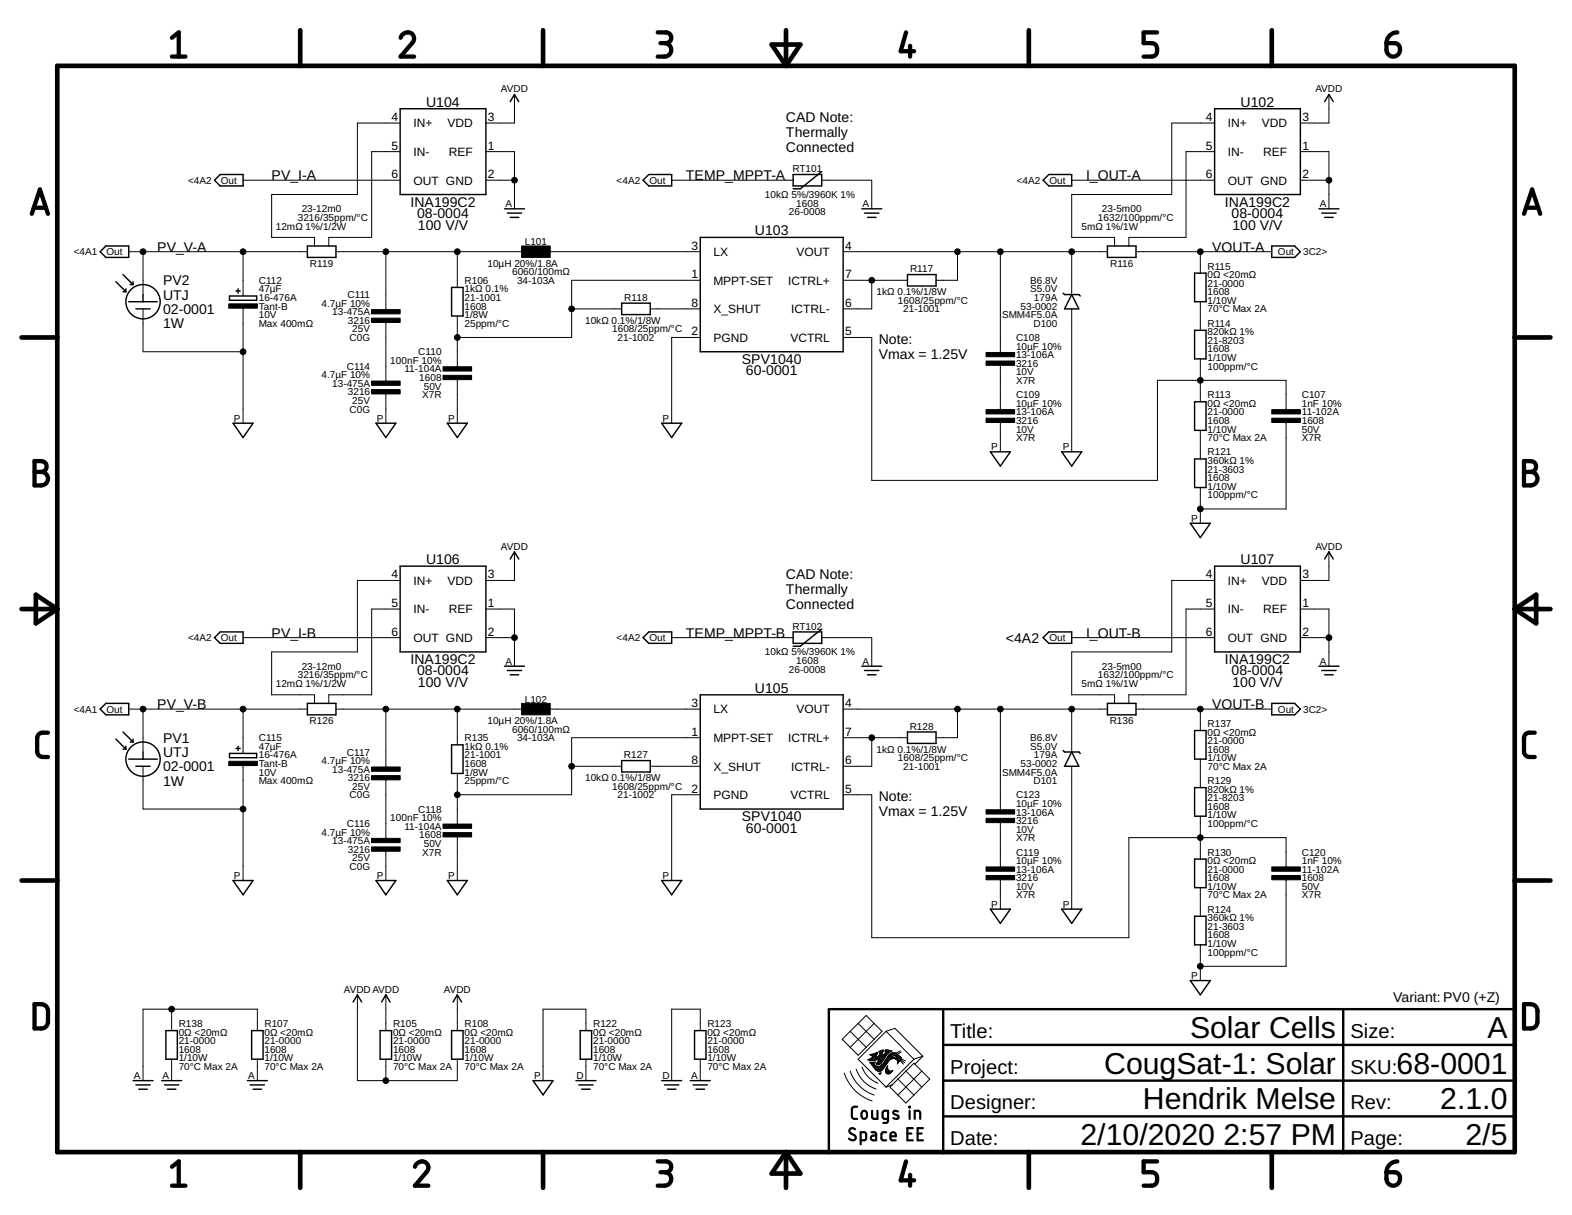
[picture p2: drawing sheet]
<svg xmlns="http://www.w3.org/2000/svg" width="279mm" height="216mm" viewBox="0 0 279 216" stroke-linecap="round" stroke-linejoin="round" font-family="sans-serif">
<g fill="none" stroke="#000" stroke-width=".83">
<path d="M10.2 11.7h259v193h-259zM53.4 5.4v6.3M96.5 5.4v6.3M137.2 7.9h5l-2.5 3.8zM139.7 5.4v6.3M182.9 5.4v6.3M226 5.4v6.3M3.8 60h6.4M269.2 60h6.4M3.8 108.2h6.4M6.4 105.7l3.8 2.5-3.8 2.6zM269.2 108.2h6.4"/>
<path d="M269.2 108.2l3.8-2.5v5.1zM3.8 156.5h6.4M269.2 156.5h6.4M53.4 204.7v6.4M96.5 204.7v6.4M139.7 204.7v6.4M139.7 204.7l2.5 3.8h-5zM182.9 204.7v6.4M226 204.7v6.4"/>
</g>
<g fill="none" stroke="#000" stroke-width=".76">
<path d="M30.6 6.7l1.2-.9v4.3M30.6 10.1h2.4M71.2 6.7a1.18 1.18 0 0 1 1.6-.9 1.18 1.18 0 0 1 .6 1.7l-2.2 2.6h2.4M116.9 5.8h1.4a.95 .95 0 0 1 1 .9 .95 .95 0 0 1-1 1h-.9M118.1 7.7a1.2 1.2 0 0 1 1.2 1.2 1.2 1.2 0 0 1-1.2 1.2h-1.2M161 5.8l-.9 3.3h2.4M161.8 8.1v2M205.7 5.8h-2.4v1.9h1.4a1.22 1.22 0 0 1 1 1.2 1.22 1.22 0 0 1-1 1.2h-1.4M246.4 7.7h1.5a1.2 1.2 0 0 1 .9 1.3 1.2 1.2 0 0 1-1.2 1 1.2 1.2 0 0 1-1.2-1.1zM248.3 5.8a1.92 1.92 0 0 0-1.9 1.9M5.7 38l1.4-4.3 1.4 4.3M6 36.9h2.2"/>
<path d="M270.9 38l1.4-4.3 1.4 4.3M271.2 36.9h2.2M6.1 81.9h1.2a.96 .96 0 0 1 1 1 .96 .96 0 0 1-1 1 1.2 1.2 0 0 1 1.2 1.2 1.2 1.2 0 0 1-1.2 1.2h-1.2zM6.1 83.9h1.2M270.9 81.9h1.2a.96 .96 0 0 1 .9 1 .96 .96 0 0 1-.9 1 1.2 1.2 0 0 1 1.2 1.2 1.2 1.2 0 0 1-1.2 1.2h-1.2zM270.9 83.9h1.2M8.5 130.2a1.65 1.65 0 0 0-1.6 .3l-.3 .6v2.4a1.01 1.01 0 0 0 1 1h.9M272.8 130.2a1.65 1.65 0 0 0-1.7 .3l-.2 .6v2.7l.2 .4a1.71 1.71 0 0 0 1.7 .3M6.1 178.4a2.43 2.43 0 0 1 2 .3l.3 .4 .1 .5v2.2l-.4 .7a2.35 2.35 0 0 1-2 .3zM270.9 178.4a2.43 2.43 0 0 1 1.9 .3l.3 .4 .2 .5-.1 2.2-.4 .7a2.35 2.35 0 0 1-1.9 .3zM30.6 207.3l1.2-.9v4.3M30.6 210.7h2.4"/>
<path d="M73.7 207.3a1.19 1.19 0 0 1 1.5-.9 1.19 1.19 0 0 1 .9 1.5l-2.4 2.8h2.4M116.9 206.4h1.4a.96 .96 0 0 1 1 .9 .96 .96 0 0 1-1 1h-.9M118.1 208.3a1.2 1.2 0 0 1 1.2 1.2 1.2 1.2 0 0 1-1.2 1.2h-1.2M161 206.4l-.9 3.3h2.4M161.8 208.8v1.9M205.7 206.4h-2.4v1.9h1.4a1.22 1.22 0 0 1 1 1.2 1.22 1.22 0 0 1-1 1.2h-1.4M246.4 208.3h1.5a1.2 1.2 0 0 1 .9 1.3 1.2 1.2 0 0 1-1.2 1.1 1.2 1.2 0 0 1-1.2-1.2zM248.3 206.4a1.95 1.95 0 0 0-1.9 1.9"/>
</g>
<path d="M167.6 179.3v25.4M238.7 179.3v25.4M269.2 179.3h-121.9v25.4M167.6 198.4h101.6M167.6 192h101.6M167.6 185.7h101.6" fill="none" stroke="#000" stroke-width=".42"/>
<g fill="none" stroke="#000" stroke-width=".18">
<path d="M91.4 16.8v5.1h-5M236.2 16.8v5.1h-5.1M43.2 32h27.9M71.1 21.9h-7.6v12.7h-15.2v7.6h7.6v1.5M71.1 26.9h-5v15.3h-7.7v1.5M86.4 26.9h5v10.2M86.4 32h5M119.4 32h21.6M146 32h8.9v5.1M190.5 32h25.4M215.9 21.9h-7.6v12.7h-17.8v7.6h7.6v1.5M215.9 26.9h-5.1v15.3h-10.2v1.5"/>
<path d="M231.1 26.9h5.1v10.2M231.1 32h5.1M22.9 44.7h31.7M25.4 44.7v7.6M25.4 54.9v7.6h17.8M43.2 44.7v7.8M43.2 54.8v20.4M59.7 44.7h33M68.6 44.7v10.3M68.6 57.3v10.4M81.3 44.7v6.4M81.3 56.2v9"/>
<path d="M97.8 44.7h26.7M101.6 54.9h8.9M115.6 54.9h8.9M124.5 49.8h-22.9v10.2h-20.3M124.5 60h-5.1v15.2M149.9 44.7h46.9M149.9 49.8h11.4M149.9 60h5v25.4h50.8v-17.8h22.9v5.2M154.9 49.8v5.1h-5M170.2 44.7v5.1h-3.8M177.8 44.7v17.9M190.5 44.7v7.6"/>
<path d="M190.5 54.9v25.4M201.9 44.7h24.1M213.3 44.7v3.8M213.3 53.6v5.1M68.6 70v5.2M81.3 67.5v7.7M177.8 64.9v7.9M177.8 75.1v5.2M213.3 63.8v7.6M213.3 76.5v5.1M228.6 75.1v15.3h-15.3M91.4 98.1v5h-5"/>
<path d="M213.3 86.6v6.4M236.2 98.1v5h-5.1M43.2 113.3h27.9M71.1 103.1h-7.6v12.7h-15.2v7.7h7.6v1.5M71.1 108.2h-5v15.3h-7.7v1.5M86.4 108.2h5v10.2M86.4 113.3h5M119.4 113.3h21.6M146 113.3h8.9v5.1M190.5 113.3h25.4M215.9 103.1h-7.6v12.7h-17.8v7.7h7.6v1.5M215.9 108.2h-5.1v15.3h-10.2v1.5"/>
<path d="M231.1 108.2h5.1v10.2M231.1 113.3h5.1M22.9 126h31.7M25.4 126v7.6M25.4 136.2v7.6h17.8M43.2 126v7.8M43.2 136v20.5M59.7 126h33M68.6 126v10.3M68.6 138.6v10.4M81.3 126v6.4M81.3 137.4v9"/>
<path d="M97.8 126h26.7M101.6 136.2h8.9M115.6 136.2h8.9M124.5 131.1h-22.9v10.1h-20.3M149.9 126h46.9M149.9 131.1h11.4M154.9 131.1v5.1h-5M170.2 126v5.1h-3.8M177.8 126v17.9M190.5 126v7.6M190.5 136.2v25.3M201.9 126h24.1"/>
<path d="M213.3 126v3.8M213.3 134.9v5.1M68.6 151.3v5.2M81.3 148.7v7.8M124.5 141.2h-5.1v15.3M149.9 141.2h5v25.4h45.7v-17.8h28v5.3M177.8 146.2v7.9M177.8 156.3v5.2M213.3 145v7.7M213.3 157.7v5.1M228.6 156.3v15.4h-15.3M30.5 179.3v3.8"/>
<path d="M63.5 176.8v15.2h17.8v-3.8M68.6 176.8v6.3M81.3 176.8v6.3M213.3 167.9v6.3M30.5 188.2v3.8M45.7 183.1v-3.8h-20.3v12.7M45.7 188.2v3.8M68.6 188.2v3.8M104.1 183.1v-3.8h-7.6v12.7M104.1 188.2v3.8M124.5 183.1v-3.8h-5.1v12.7M124.5 188.2v3.8"/>
<path d="M150.1 190.7a7.7 7.7 0 0 0 4.9 4.9M151.1 190.3a6.7 6.7 0 0 0 4.3 4.3M151.1 183.3l-1.4 1.4 2.8 2.8 2.9-2.8M151.1 183.3l2.8 2.8M152.2 190a5.6 5.6 0 0 0 3.5 3.5M152.5 181.9l1.4-1.5 2.9 2.9-1.4 1.4M152.5 181.9l-1.4 1.4M152.5 181.9l2.9 2.8M153.2 189.6a4.6 4.6 0 0 0 2.9 2.9M154.3 188.3h1.7M154.5 188.4h1M154.6 188.2h2.5"/>
<path d="M154.7 188.9h.7M154.7 187.5h1.1M154.8 189h.5M154.8 188h2.4M154.9 189.1h.4M154.9 187.6h.8M155 187.3h.9M155 188l-.8 .3 .8 .2 1.3-.3-.4 .7M155 189.2h.4M155 187.9h.7M155.1 189.4h.5M155.1 187.8l-.1 .2"/>
<path d="M155.1 187.7h.6M155.1 187.8h.6M155.2 189.5h.6M155.2 188.8h.3M155.2 189.6h2M155.3 189.7h1.8M155.4 181.9l-4.3 4.2M155.4 187.2h.6M155.4 188.9l.2-.2-1 .1a4 4 0 0 0 1.6 1.6l.4-.1M155.4 188.9l-.1 .1v.1M155.4 189.8h1.7M155.5 189.9h1.5"/>
<path d="M155.6 190.1h1.3M155.7 187.1h.3M155.7 187.9h1.6M155.7 190.2h1M155.7 187.6v.4M155.7 189h.8M155.8 189.1h.6M155.9 188.9h.7M155.9 190.3h.7M155.9 187h.1M156 187v.3l-.3 .3M156 187l-1.4 .4 .6 .3-.1 .1"/>
<path d="M156 188.8h.7M156 187.8h1.4M156 188.6h.8M156.1 188.5h.8M156.1 187.7h1.3M156.2 188.4h.8M156.2 187.6l-.5 .4M156.2 188.3h.9M156.2 187.6h.6M156.3 186.9h.7M156.3 190.8h.2M156.3 187.1h.5"/>
<path d="M156.3 187h.5M156.3 187.5h.5M156.4 187.3h.4M156.4 190.9h.1M156.4 189.5h.9M156.4 187.2h.4M156.4 186.8h.6M156.5 190.8l-.1 .1M156.6 190.6h.1M156.6 189.4h.8M156.6 190.6l-.4 .1 .2 .2M156.6 190.6l-.1 .2"/>
<path d="M156.7 189.2h.8M156.8 186.6h.2M156.8 187.2v.3M156.8 189.1h.7M156.9 187.6h.6M157 189h.6M157 186.9h-.2v.3M157 186.9v-.3l-.7 .2v.4l.1-.1-.2 .5M157 188.9h.7M157 187.5h.6M157.1 188.8h.7M157.2 187.3h.5"/>
<path d="M157.2 188.6h.7M157.3 187.2h.5M157.3 188.5h.7M157.3 186.8h1.1M157.3 186.6h.7M157.3 189.5l-.7 .8M157.4 188.4h.7M157.4 187.1h.5M157.4 190.4h1.1M157.4 190.3h.7M157.4 190.2v.3l.2 .3M157.4 190.2h.5"/>
<path d="M157.4 187h.7M157.4 190.5h1M157.4 190.1h.4M157.4 188.3h.8M157.5 190l-.1 .2M157.5 186.9h.8M157.5 183.3l4.9 4.9M157.5 183.3l-5 4.9 5 5M157.5 183.3l1.6-.6 4.9 5M157.5 189.9h.3M157.5 190.6h.8M157.5 188.2h1"/>
<path d="M157.5 189.8v.2M157.5 189.8h.3M157.6 189.7h.1M157.6 187.5l-1.1 1.5a.48 .48 0 0 1-.8 0l.2-.1M157.6 188h1.5M157.6 189.6l.2-.2v.7M157.6 189.6l-.1 .2M157.6 189.6h.1M157.6 190.8h.5M157.6 187.9h1.4M157.7 189.5h.1M157.7 188.9l-.4 .6"/>
<path d="M157.7 187.8h1M157.7 187.8a2.93 2.93 0 0 1-1.6 1.7h-.2l-.6-.4M157.8 187.2l-.2 .3M157.8 187.2l.7-.4-1.2-.2a.79 .79 0 0 1-.5 1v-.1M157.8 187.7h.4M157.8 190.1l.1 .1M157.9 190.2l.3 .2 .4-.1M157.9 187.6h.4M158 187.5h.6M158 187.5l-.3 .3M158.1 188.4l-.4 .5M158.1 187.3h1.4"/>
<path d="M158.2 190.8h-.6M158.3 187.2h1M158.5 190.4l-.3 .4M158.5 187.1h.6M158.6 190.3l.1-.1-.2 .2M158.6 190.3h.1M158.7 187.5h.9M159 187.6h.8M159.2 187.7h.7M159.2 188.2h.1M159.2 187.7l.2 .3M159.2 187.7l-.3-.2a.71 .71 0 0 0-.8 .3h.6l.6 .4-.6-.1-.6 .3"/>
<path d="M159.2 187.1h-.6l-.6 .4M159.2 187.1l.8 .7M159.3 187.8h.8M159.3 188.2l.2 .2M159.3 188.2h.1M159.3 188.3h.8M159.3 187.9h.9M159.4 188h.8M159.4 188v.2h-.1M159.4 188.2h.8M159.5 188.4h.5M159.5 188.4l.1 .5"/>
<path d="M159.5 188.5h.5M159.6 188.9l-.1 .2M159.6 188.6h.2M159.6 188.9h.1M159.6 191.7l2.8 2.9M159.6 188.8h.1M159.9 188.6l-.3 .3M160 188.5l.6 .6M160 188.5l-.1 .1M160 186.7l-.8 .5M160 187.8l.2 .1M160.1 188.3l.7 .5"/>
<path d="M160.2 188.2l.7 .3M160.2 186.9l-.7 .5M160.2 187.9l-.2 .6M161 190.3l1.4-1.4 2.8 2.8-1.4 1.5M161 190.3l-2.8 2.9 2.8 2.8 1.4-1.4M161 190.3l2.8 2.9M162.4 188.2l-4.9 5 1-.4M163.8 193.2l-1.4 1.4M163.8 190.3l-4.2 4.3M164 187.7l-1.6 .5M164 187.7l-1.4 1.4"/>
</g>
<g fill="none" stroke="#000" stroke-width=".38">
<path d="M152.4 196.7h-.5a.47 .47 0 0 0-.5 .4l.1 1.5 .2 .2h.7M153.2 197.5l.5-.1a.81 .81 0 0 1 0 1.4h-.3l-.2-.3-.1-.6zM155 197.4v1.2l.4 .2h.6v-1.4M157.8 198.8h-.7l-.2-.2v-.9l.2-.3h.7v1.8l-.2 .3h-.6M159.6 197.5a.54 .54 0 0 0-.9 .1l.1 .3 .9 .4v.4a.75 .75 0 0 1-.9 0M161.6 196.7h.1v.1h-.1zM161.7 197.4v1.4M162.6 198.8v-1.4l.8 .1 .2 1.3M152 200.7a.54 .54 0 0 0-.8-.1 .54 .54 0 0 0 0 .8l.7 .3a.49 .49 0 0 1 .1 .7 .49 .49 0 0 1-.6 .2l-.5-.3M153 202.6h.7l.2-.2v-1l-.2-.2h-.7v2.1M154.9 201.2h.6l.2 .2v1.2h-.5a.42 .42 0 0 1-.4-.4 .42 .42 0 0 1 .4-.4h.5M157.5 201.2h-.6l-.2 .3 .1 1 .7 .1"/>
<path d="M158.3 201.9h.9a.5 .5 0 0 0-.3-.7 .5 .5 0 0 0-.6 .5l.1 .8 .8 .1M161.3 201.4h.7M162.2 200.5h-.9v2.1h.9M163.1 201.4h.7M164 200.5h-.9v2.1h.9"/>
</g>
<g fill="none" stroke="#000" stroke-width=".25">
<path d="M71.1 19.3h15.3v15.3h-15.3zM90.7 18.1l.7-1.3 .8 1.3M215.9 19.3h15.2v15.3h-15.2zM235.4 18.1l.8-1.3 .8 1.3M38.1 32l1-1h4.1v2h-4.1zM89.7 37.1h3.5M90.2 37.9h2.5M90.7 38.6h1.5M115.3 31h4.1v2h-4.1l-1-1zM141 31h5v2h-5zM146 30.5l-3.8 3h-1.2M153.2 37.1h3.5"/>
<path d="M153.7 37.9h2.5M154.2 38.6h1.5M186.4 31h4.1v2h-4.1l-1-1zM234.4 37.1h3.6M234.9 37.9h2.6M235.4 38.6h1.6M18.8 43.7h4.1v2h-4.1l-1-1zM20.6 50.1l1.8 1.7M21.9 48.8l1.7 1.8M21.9 51.8h.5M22.4 51.3v.5M22.9 53.6h5.1"/>
<path d="M23.1 50.6h.5M23.6 50.1v.5M24.2 54.9h2.5M25.4 52.3v1.3M40.8 52.6h4.8v.8h-4.8zM41.9 51.7h.8M42.3 51.3v.8M54.6 43.7h5.1v2h-5.1zM80.3 51.1h2v5.1h-2zM110.5 53.9h5.1v2h-5.1zM124.5 42.2h25.4v20.3h-25.4zM161.3 48.8h5.1v2h-5.1z"/>
<path d="M189 52.1l.2 .2h2.5l.3 .3M190.5 52.3l1.2 2.6h-2.5zM196.8 43.7h5.1v2h-5.1zM212.3 48.5h2.1v5.1h-2.1zM212.3 58.7h2.1v5.1h-2.1zM226 43.7h4.1l1 1-1 1h-4.1zM41.4 75.2h3.6l-1.8 2.5zM66.8 75.2h3.6l-1.8 2.5zM79.5 75.2h3.6l-1.8 2.5zM117.6 75.2h3.6l-1.8 2.5zM212.3 71.4h2.1v5.1h-2.1zM90.7 99.3l.7-1.2 .8 1.2"/>
<path d="M176 80.3h3.6l-1.8 2.5zM188.7 80.3h3.6l-1.8 2.5zM211.6 93h3.5l-1.8 2.5zM212.3 81.6h2.1v5h-2.1zM235.4 99.3l.8-1.2 .8 1.2M38.1 113.3l1-1h4.1v2h-4.1zM71.1 100.6h15.3v15.2h-15.3zM89.7 118.4h3.5M90.2 119.1h2.5M90.7 119.9h1.5M115.3 112.3h4.1v2h-4.1l-1-1zM141 112.3h5v2h-5z"/>
<path d="M146 111.8l-3.8 3h-1.2M153.2 118.4h3.5M153.7 119.1h2.5M154.2 119.9h1.5M186.4 112.3h4.1v2h-4.1l-1-1zM215.9 100.6h15.2v15.2h-15.2zM234.4 118.4h3.6M234.9 119.1h2.6M235.4 119.9h1.6M18.8 125h4.1v2h-4.1l-1-1zM20.6 131.3l1.8 1.8M21.9 130.1l1.7 1.7"/>
<path d="M21.9 133.1h.5M22.4 132.6v.5M22.9 134.9h5.1M23.1 131.8h.5M23.6 131.3v.5M24.2 136.2h2.5M25.4 133.6v1.3M40.8 133.9h4.8v.7h-4.8zM41.9 133h.8M42.3 132.6v.8M54.6 125h5.1v2h-5.1zM80.3 132.4h2v5h-2z"/>
<path d="M110.5 135.1h5.1v2.1h-5.1zM124.5 123.5h25.4v20.3h-25.4zM161.3 130.1h5.1v2h-5.1zM189 133.4l.2 .2h2.5l.3 .3M190.5 133.6l1.2 2.6h-2.5zM196.8 125h5.1v2h-5.1zM212.3 129.8h2.1v5.1h-2.1zM212.3 140h2.1v5h-2.1zM226 125h4.1l1 1-1 1h-4.1zM41.4 156.5h3.6l-1.8 2.5zM66.8 156.5h3.6l-1.8 2.5zM79.5 156.5h3.6l-1.8 2.5z"/>
<path d="M117.6 156.5h3.6l-1.8 2.5zM212.3 152.7h2.1v5h-2.1zM62.8 178.1l.7-1.3 .8 1.3M67.8 178.1l.8-1.3 .7 1.3M80.5 178.1l.8-1.3 .7 1.3M176 161.5h3.6l-1.8 2.6zM188.7 161.5h3.6l-1.8 2.6zM211.6 174.2h3.5l-1.8 2.6zM212.3 162.8h2.1v5.1h-2.1zM23.6 192h3.6M24.2 192.8h2.5M24.7 193.5h1.5"/>
<path d="M28.7 192h3.6M29.2 192.8h2.6M29.5 183.1h2v5.1h-2zM29.7 193.5h1.6M44 192h3.5M44.5 192.8h2.5M44.7 183.1h2.1v5.1h-2.1zM45 193.5h1.5M67.6 183.1h2v5.1h-2zM80.3 183.1h2v5.1h-2zM94.7 192h3.6l-1.8 2.6zM102.4 192h3.5"/>
<path d="M102.9 192.8h2.5M103.1 183.1h2.1v5.1h-2.1zM103.4 193.5h1.5M117.6 192h3.6M118.1 192.8h2.5M118.6 193.5h1.5M122.7 192h3.5M123.2 192.8h2.5M123.4 183.1h2.1v5.1h-2.1zM123.7 193.5h1.5"/>
<circle cx="25.4" cy="53.6" r="3"/>
<circle cx="25.4" cy="134.9" r="3"/>
</g>
<g fill="#000" stroke="#000" stroke-width=".18">
<path d="M40.7 54h5v.8h-5zM66 55h5.1v.8h-5.1zM66 56.5h5.1v.8h-5.1zM92.7 43.7h5.1v2h-5.1zM66 67.7h5.1v.8h-5.1zM66 69.2h5.1v.8h-5.1zM78.7 65.2h5.1v.7h-5.1zM78.7 66.7h5.1v.8h-5.1zM175.3 62.6h5v.8h-5zM175.3 64.2h5v.7h-5zM175.3 72.8h5v.8h-5zM175.3 74.3h5v.8h-5z"/>
<path d="M226 72.8h5.1v.8h-5.1zM226 74.3h5.1v.8h-5.1zM40.7 135.3h5v.7h-5zM66 136.3h5.1v.8h-5.1zM66 137.8h5.1v.8h-5.1zM92.7 125h5.1v2h-5.1zM66 149h5.1v.7h-5.1zM66 150.5h5.1v.8h-5.1zM78.7 146.4h5.1v.8h-5.1zM78.7 148h5.1v.7h-5.1zM175.3 143.9h5v.8h-5zM175.3 145.4h5v.8h-5z"/>
<path d="M175.3 154.1h5v.7h-5zM175.3 155.6h5v.7h-5zM226 154.1h5.1v.7h-5.1zM226 155.6h5.1v.7h-5.1z"/>
</g>
<g fill="#000" stroke="#000" stroke-width=".18">
<circle cx="91.4" cy="32" r=".51"/>
<circle cx="236.2" cy="32" r=".51"/>
<circle cx="25.4" cy="44.7" r=".51"/>
<circle cx="43.2" cy="44.7" r=".51"/>
<circle cx="68.6" cy="44.7" r=".51"/>
<circle cx="81.3" cy="60" r=".51"/>
<circle cx="81.3" cy="44.7" r=".51"/>
<circle cx="101.6" cy="54.9" r=".51"/>
<circle cx="154.9" cy="49.8" r=".51"/>
<circle cx="170.2" cy="44.7" r=".51"/>
<circle cx="177.8" cy="44.7" r=".51"/>
<circle cx="190.5" cy="44.7" r=".51"/>
<circle cx="213.3" cy="44.7" r=".51"/>
<circle cx="43.2" cy="62.5" r=".51"/>
<circle cx="213.3" cy="67.6" r=".51"/>
<circle cx="213.3" cy="90.4" r=".51"/>
<circle cx="91.4" cy="113.3" r=".51"/>
<circle cx="236.2" cy="113.3" r=".51"/>
<circle cx="25.4" cy="126" r=".51"/>
<circle cx="43.2" cy="126" r=".51"/>
<circle cx="68.6" cy="126" r=".51"/>
<circle cx="81.3" cy="126" r=".51"/>
<circle cx="101.6" cy="136.2" r=".51"/>
<circle cx="154.9" cy="131.1" r=".51"/>
<circle cx="170.2" cy="126" r=".51"/>
<circle cx="177.8" cy="126" r=".51"/>
<circle cx="190.5" cy="126" r=".51"/>
<circle cx="213.3" cy="126" r=".51"/>
<circle cx="43.2" cy="143.8" r=".51"/>
<circle cx="81.3" cy="141.2" r=".51"/>
<circle cx="213.3" cy="148.8" r=".51"/>
<circle cx="30.5" cy="179.3" r=".51"/>
<circle cx="213.3" cy="171.7" r=".51"/>
<circle cx="68.6" cy="192" r=".51"/>
</g>
<g font-size="5.4">
<text x="211.5" y="184.4">Solar Cells</text>
<text x="264.4" y="184.4">A</text>
<text x="196.3" y="190.8">CougSat-1: Solar</text>
<text x="248.2" y="190.8">68-0001</text>
<text x="203.1" y="197.1">Hendrik Melse</text>
<text x="256" y="197.1">2.1.0</text>
<text x="192" y="203.5">2/10/2020</text>
<text x="217.4" y="203.5">2:57 PM</text>
<text x="260.5" y="203.5">2/5</text>
</g>
<g font-size="3.6">
<text x="168.9" y="184.4">Title:</text>
<text x="240" y="184.4">Size:</text>
<text x="168.9" y="190.8">Project:</text>
<text x="240" y="190.8">SKU:</text>
<text x="168.9" y="197.1">Designer:</text>
<text x="240" y="197.1">Rev:</text>
<text x="168.9" y="203.5">Date:</text>
<text x="240" y="203.5">Page:</text>
</g>
<g font-size="2.5">
<text x="75.7" y="19">U104</text>
<text x="139.7" y="21.6">CAD Note:</text>
<text x="220.5" y="19">U102</text>
<text x="139.7" y="24.3">Thermally</text>
<text x="139.7" y="27">Connected</text>
<text x="48.3" y="32">PV_I-A</text>
<text x="121.9" y="32">TEMP_MPPT-A</text>
<text x="193" y="32">I_OUT-A</text>
<text x="73" y="36.7">INA199C2</text>
<text x="74.1" y="38.8">08-0004</text>
<text x="74.3" y="40.8">100 V/V</text>
<text x="134.2" y="41.8">U103</text>
<text x="217.7" y="36.7">INA199C2</text>
<text x="218.9" y="38.8">08-0004</text>
<text x="219" y="40.8">100 V/V</text>
<text x="28" y="44.7">PV_V-A</text>
<text x="215.5" y="44.7">VOUT-A</text>
<text x="29" y="53.2">UTJ</text>
<text x="29" y="50.7">PV2</text>
<text x="29" y="55.8">02-0001</text>
<text x="29" y="58.3">1W</text>
<text x="131.9" y="64.7">SPV1040</text>
<text x="156.2" y="61.1">Note:</text>
<text x="156.2" y="63.8">Vmax = 1.25V</text>
<text x="132.6" y="66.7">60-0001</text>
<text x="75.7" y="100.2">U106</text>
<text x="220.5" y="100.2">U107</text>
<text x="139.7" y="102.9">CAD Note:</text>
<text x="139.7" y="105.6">Thermally</text>
<text x="48.3" y="113.3">PV_I-B</text>
<text x="121.9" y="113.3">TEMP_MPPT-B</text>
<text x="139.7" y="108.2">Connected</text>
<text x="193" y="113.3">I_OUT-B</text>
<text x="73" y="118">INA199C2</text>
<text x="178.8" y="114.2">&lt;4A2</text>
<text x="217.7" y="118">INA199C2</text>
<text x="28" y="126">PV_V-B</text>
<text x="74.1" y="120">08-0004</text>
<text x="74.3" y="122.1">100 V/V</text>
<text x="134.2" y="123.1">U105</text>
<text x="215.5" y="126">VOUT-B</text>
<text x="218.9" y="120">08-0004</text>
<text x="219" y="122.1">100 V/V</text>
<text x="29" y="132">PV1</text>
<text x="29" y="137">02-0001</text>
<text x="29" y="134.5">UTJ</text>
<text x="29" y="139.6">1W</text>
<text x="156.2" y="142.4">Note:</text>
<text x="131.9" y="145.9">SPV1040</text>
<text x="132.6" y="148">60-0001</text>
<text x="156.2" y="145">Vmax = 1.25V</text>
<text x="247.6" y="178.1">Variant: PV0 (+Z)</text>
</g>
<g font-size="2.1">
<text x="69.6" y="21.5">4</text>
<text x="73.5" y="22.6">IN+</text>
<text x="79.5" y="22.6">VDD</text>
<text x="86.7" y="21.5">3</text>
<text x="214.3" y="21.5">4</text>
<text x="218.2" y="22.6">IN+</text>
<text x="224.3" y="22.6">VDD</text>
<text x="231.5" y="21.5">3</text>
<text x="69.6" y="26.6">5</text>
<text x="73.5" y="27.7">IN-</text>
<text x="79.8" y="27.7">REF</text>
<text x="86.7" y="26.6">1</text>
<text x="214.3" y="26.6">5</text>
<text x="218.2" y="27.7">IN-</text>
<text x="224.5" y="27.7">REF</text>
<text x="231.5" y="26.6">1</text>
<text x="69.6" y="31.7">6</text>
<text x="73.5" y="32.8">OUT GND</text>
<text x="86.7" y="31.7">2</text>
<text x="214.3" y="31.7">6</text>
<text x="218.2" y="32.8">OUT GND</text>
<text x="231.5" y="31.7">2</text>
<text x="122.9" y="44.4">3</text>
<text x="126.8" y="45.5">LX</text>
<text x="141.6" y="45.5">VOUT</text>
<text x="150.2" y="44.4">4</text>
<text x="122.9" y="49.5">1</text>
<text x="126.8" y="50.6">MPPT-SET</text>
<text x="140.1" y="50.6">ICTRL+</text>
<text x="150.2" y="49.5">7</text>
<text x="122.9" y="54.5">8</text>
<text x="122.9" y="59.6">2</text>
<text x="126.8" y="55.7">X_SHUT</text>
<text x="140.6" y="55.7">ICTRL-</text>
<text x="150.2" y="54.5">6</text>
<text x="150.2" y="59.6">5</text>
<text x="126.8" y="60.7">PGND</text>
<text x="140.5" y="60.7">VCTRL</text>
<text x="69.6" y="102.8">4</text>
<text x="69.6" y="107.9">5</text>
<text x="73.5" y="103.9">IN+</text>
<text x="79.5" y="103.9">VDD</text>
<text x="86.7" y="107.9">1</text>
<text x="86.7" y="102.8">3</text>
<text x="214.3" y="102.8">4</text>
<text x="214.3" y="107.9">5</text>
<text x="218.2" y="103.9">IN+</text>
<text x="224.3" y="103.9">VDD</text>
<text x="231.5" y="107.9">1</text>
<text x="231.5" y="102.8">3</text>
<text x="69.6" y="112.9">6</text>
<text x="73.5" y="109">IN-</text>
<text x="79.8" y="109">REF</text>
<text x="86.7" y="112.9">2</text>
<text x="214.3" y="112.9">6</text>
<text x="218.2" y="109">IN-</text>
<text x="224.5" y="109">REF</text>
<text x="231.5" y="112.9">2</text>
<text x="73.5" y="114.1">OUT GND</text>
<text x="218.2" y="114.1">OUT GND</text>
<text x="122.9" y="125.6">3</text>
<text x="150.2" y="125.6">4</text>
<text x="122.9" y="130.7">1</text>
<text x="126.8" y="126.8">LX</text>
<text x="126.8" y="131.8">MPPT-SET</text>
<text x="140.1" y="131.8">ICTRL+</text>
<text x="141.6" y="126.8">VOUT</text>
<text x="150.2" y="130.7">7</text>
<text x="122.9" y="135.8">8</text>
<text x="126.8" y="136.9">X_SHUT</text>
<text x="140.6" y="136.9">ICTRL-</text>
<text x="150.2" y="135.8">6</text>
<text x="122.9" y="140.9">2</text>
<text x="126.8" y="142">PGND</text>
<text x="140.5" y="142">VCTRL</text>
<text x="150.2" y="140.9">5</text>
</g>
<g font-size="1.8">
<text x="89" y="16.4">AVDD</text>
<text x="233.8" y="16.4">AVDD</text>
<text x="33.4" y="32.7">&lt;4A2</text>
<text x="39.2" y="32.7">Out</text>
<text x="109.6" y="32.7">&lt;4A2</text>
<text x="115.4" y="32.7">Out</text>
<text x="135.9" y="35.2">10kΩ 5%/3960K 1%</text>
<text x="140.8" y="30.6">RT101</text>
<text x="180.7" y="32.7">&lt;4A2</text>
<text x="186.5" y="32.7">Out</text>
<text x="49" y="40.8">12mΩ 1%/1/2W</text>
<text x="52.9" y="39.3">3216/35ppm/°C</text>
<text x="53.6" y="37.7">23-12m0</text>
<text x="89.8" y="36.9">A</text>
<text x="140.2" y="38.3">26-0008</text>
<text x="141.5" y="36.7">1608</text>
<text x="153.3" y="36.9">A</text>
<text x="192.2" y="40.8">5mΩ 1%/1W</text>
<text x="195.1" y="39.3">1632/100ppm/°C</text>
<text x="195.8" y="37.7">23-5m00</text>
<text x="234.6" y="36.9">A</text>
<text x="13.1" y="45.4">&lt;4A1</text>
<text x="18.9" y="45.4">Out</text>
<text x="55.1" y="47.4">R119</text>
<text x="86.6" y="47.4">10µH 20%/1.8A</text>
<text x="93.3" y="43.6">L101</text>
<text x="197.3" y="47.4">R116</text>
<text x="214.6" y="47.9">R115</text>
<text x="227.1" y="45.4">Out</text>
<text x="231.6" y="45.4">3C2&gt;</text>
<text x="46" y="53.5">16-476A</text>
<text x="46" y="52">47µF</text>
<text x="46" y="50.4">C112</text>
<text x="61.8" y="53">C111</text>
<text x="82.6" y="53.5">21-1001</text>
<text x="82.6" y="52">1kΩ 0.1%</text>
<text x="82.6" y="50.4">R106</text>
<text x="91" y="48.9">6060/100mΩ</text>
<text x="91.9" y="50.4">34-103A</text>
<text x="111" y="53.5">R118</text>
<text x="155.8" y="52.5">1kΩ 0.1%/1/8W</text>
<text x="159.6" y="54">1608/25ppm/°C</text>
<text x="161.7" y="48.4">R117</text>
<text x="183.1" y="52">S5.0V</text>
<text x="183.1" y="50.4">B6.8V</text>
<text x="183.8" y="53.5">179A</text>
<text x="214.6" y="52.5">1608</text>
<text x="214.6" y="54">1/10W</text>
<text x="214.6" y="51">21-0000</text>
<text x="214.6" y="49.4">0Ω &lt;20mΩ</text>
<text x="46" y="55">Tant-B</text>
<text x="46" y="56.5">10V</text>
<text x="46" y="58.1">Max 400mΩ</text>
<text x="57.2" y="54.5">4.7µF 10%</text>
<text x="59" y="56">13-475A</text>
<text x="61.8" y="57.6">3216</text>
<text x="62.6" y="59.1">25V</text>
<text x="82.6" y="55">1608</text>
<text x="82.6" y="56.5">1/8W</text>
<text x="82.6" y="58.1">25ppm/°C</text>
<text x="104" y="57.6">10kΩ 0.1%/1/8W</text>
<text x="108.8" y="59.1">1608/25ppm/°C</text>
<text x="160.5" y="55.5">21-1001</text>
<text x="178.1" y="56.5">SMM4F5.0A</text>
<text x="181.4" y="55">53-0002</text>
<text x="183.7" y="58.1">D100</text>
<text x="214.6" y="55.5">70°C Max 2A</text>
<text x="214.6" y="59.6">820kΩ 1%</text>
<text x="214.6" y="58.1">R114</text>
<text x="61.6" y="65.7">C114</text>
<text x="62.1" y="60.6">C0G</text>
<text x="69.4" y="64.7">100nF 10%</text>
<text x="74.3" y="63.1">C110</text>
<text x="109.8" y="60.6">21-1002</text>
<text x="180.6" y="63.6">13-106A</text>
<text x="180.6" y="65.2">3216</text>
<text x="180.6" y="62.1">10µF 10%</text>
<text x="180.6" y="60.6">C108</text>
<text x="214.6" y="62.6">1608</text>
<text x="214.6" y="64.2">1/10W</text>
<text x="214.6" y="65.7">100ppm/°C</text>
<text x="214.6" y="61.1">21-8203</text>
<text x="57.2" y="67.2">4.7µF 10%</text>
<text x="59" y="68.7">13-475A</text>
<text x="61.8" y="70.3">3216</text>
<text x="62.6" y="71.8">25V</text>
<text x="71.9" y="66.2">11-104A</text>
<text x="74.5" y="67.7">1608</text>
<text x="75" y="70.8">X7R</text>
<text x="75.3" y="69.2">50V</text>
<text x="180.6" y="66.7">10V</text>
<text x="180.6" y="68.2">X7R</text>
<text x="180.6" y="70.8">C109</text>
<text x="214.6" y="70.8">R113</text>
<text x="231.4" y="70.8">C107</text>
<text x="41.6" y="75">P</text>
<text x="62.1" y="73.3">C0G</text>
<text x="67" y="75">P</text>
<text x="79.7" y="75">P</text>
<text x="117.8" y="75">P</text>
<text x="180.6" y="73.8">13-106A</text>
<text x="180.6" y="75.3">3216</text>
<text x="180.6" y="76.9">10V</text>
<text x="180.6" y="72.3">10µF 10%</text>
<text x="214.6" y="75.3">1608</text>
<text x="214.6" y="76.9">1/10W</text>
<text x="214.6" y="73.8">21-0000</text>
<text x="214.6" y="72.3">0Ω &lt;20mΩ</text>
<text x="231.4" y="73.8">11-102A</text>
<text x="231.4" y="75.3">1608</text>
<text x="231.4" y="76.9">50V</text>
<text x="231.4" y="72.3">1nF 10%</text>
<text x="176.2" y="80">P</text>
<text x="180.6" y="78.4">X7R</text>
<text x="188.9" y="80">P</text>
<text x="214.6" y="84">21-3603</text>
<text x="214.6" y="78.4">70°C Max 2A</text>
<text x="214.6" y="82.4">360kΩ 1%</text>
<text x="214.6" y="80.9">R121</text>
<text x="231.4" y="78.4">X7R</text>
<text x="214.6" y="85.5">1608</text>
<text x="214.6" y="87">1/10W</text>
<text x="214.6" y="88.5">100ppm/°C</text>
<text x="211.7" y="92.7">P</text>
<text x="89" y="97.7">AVDD</text>
<text x="233.8" y="97.7">AVDD</text>
<text x="33.4" y="113.9">&lt;4A2</text>
<text x="39.2" y="113.9">Out</text>
<text x="109.6" y="113.9">&lt;4A2</text>
<text x="115.4" y="113.9">Out</text>
<text x="140.8" y="111.9">RT102</text>
<text x="186.5" y="113.9">Out</text>
<text x="53.6" y="119">23-12m0</text>
<text x="89.8" y="118.1">A</text>
<text x="135.9" y="116.5">10kΩ 5%/3960K 1%</text>
<text x="140.2" y="119.5">26-0008</text>
<text x="141.5" y="118">1608</text>
<text x="153.3" y="118.1">A</text>
<text x="195.8" y="119">23-5m00</text>
<text x="234.6" y="118.1">A</text>
<text x="49" y="122.1">12mΩ 1%/1/2W</text>
<text x="52.9" y="120.5">3216/35ppm/°C</text>
<text x="93.3" y="124.9">L102</text>
<text x="192.2" y="122.1">5mΩ 1%/1W</text>
<text x="195.1" y="120.5">1632/100ppm/°C</text>
<text x="13.1" y="126.6">&lt;4A1</text>
<text x="18.9" y="126.6">Out</text>
<text x="46" y="131.7">C115</text>
<text x="55" y="128.7">R126</text>
<text x="82.6" y="131.7">R135</text>
<text x="86.6" y="128.7">10µH 20%/1.8A</text>
<text x="91" y="130.2">6060/100mΩ</text>
<text x="91.9" y="131.7">34-103A</text>
<text x="161.7" y="129.7">R128</text>
<text x="183.1" y="131.7">B6.8V</text>
<text x="197.2" y="128.7">R136</text>
<text x="214.6" y="130.7">0Ω &lt;20mΩ</text>
<text x="214.6" y="129.2">R137</text>
<text x="227.1" y="126.6">Out</text>
<text x="231.6" y="126.6">3C2&gt;</text>
<text x="46" y="134.8">16-476A</text>
<text x="46" y="136.3">Tant-B</text>
<text x="46" y="137.8">10V</text>
<text x="46" y="133.2">47µF</text>
<text x="57.2" y="135.8">4.7µF 10%</text>
<text x="59" y="137.3">13-475A</text>
<text x="61.6" y="134.3">C117</text>
<text x="82.6" y="136.3">1608</text>
<text x="82.6" y="137.8">1/8W</text>
<text x="82.6" y="134.8">21-1001</text>
<text x="82.6" y="133.2">1kΩ 0.1%</text>
<text x="110.9" y="134.8">R127</text>
<text x="155.8" y="133.7">1kΩ 0.1%/1/8W</text>
<text x="159.6" y="135.3">1608/25ppm/°C</text>
<text x="160.5" y="136.8">21-1001</text>
<text x="178.1" y="137.8">SMM4F5.0A</text>
<text x="181.4" y="136.3">53-0002</text>
<text x="183.1" y="133.2">S5.0V</text>
<text x="183.8" y="134.8">179A</text>
<text x="214.6" y="133.7">1608</text>
<text x="214.6" y="135.3">1/10W</text>
<text x="214.6" y="136.8">70°C Max 2A</text>
<text x="214.6" y="132.2">21-0000</text>
<text x="46" y="139.3">Max 400mΩ</text>
<text x="61.8" y="138.8">3216</text>
<text x="62.1" y="141.9">C0G</text>
<text x="62.6" y="140.3">25V</text>
<text x="82.6" y="139.3">25ppm/°C</text>
<text x="104" y="138.8">10kΩ 0.1%/1/8W</text>
<text x="108.8" y="140.3">1608/25ppm/°C</text>
<text x="109.8" y="141.9">21-1002</text>
<text x="180.6" y="143.4">10µF 10%</text>
<text x="180.6" y="141.9">C123</text>
<text x="183.7" y="139.3">D101</text>
<text x="214.6" y="143.9">1608</text>
<text x="214.6" y="142.4">21-8203</text>
<text x="214.6" y="140.9">820kΩ 1%</text>
<text x="214.6" y="139.3">R129</text>
<text x="57.2" y="148.5">4.7µF 10%</text>
<text x="59" y="150">13-475A</text>
<text x="61.6" y="146.9">C116</text>
<text x="69.4" y="145.9">100nF 10%</text>
<text x="71.9" y="147.5">11-104A</text>
<text x="74.3" y="144.4">C118</text>
<text x="74.5" y="149">1608</text>
<text x="180.6" y="144.9">13-106A</text>
<text x="180.6" y="146.4">3216</text>
<text x="180.6" y="148">10V</text>
<text x="180.6" y="149.5">X7R</text>
<text x="214.6" y="145.4">1/10W</text>
<text x="214.6" y="146.9">100ppm/°C</text>
<text x="61.8" y="151.5">3216</text>
<text x="62.1" y="154.6">C0G</text>
<text x="62.6" y="153">25V</text>
<text x="75" y="152">X7R</text>
<text x="75.3" y="150.5">50V</text>
<text x="180.6" y="155.1">13-106A</text>
<text x="180.6" y="153.6">10µF 10%</text>
<text x="180.6" y="152">C119</text>
<text x="214.6" y="155.1">21-0000</text>
<text x="214.6" y="153.6">0Ω &lt;20mΩ</text>
<text x="214.6" y="152">R130</text>
<text x="231.4" y="155.1">11-102A</text>
<text x="231.4" y="153.6">1nF 10%</text>
<text x="231.4" y="152">C120</text>
<text x="41.6" y="156.2">P</text>
<text x="67" y="156.2">P</text>
<text x="79.7" y="156.2">P</text>
<text x="117.8" y="156.2">P</text>
<text x="176.2" y="161.3">P</text>
<text x="180.6" y="156.6">3216</text>
<text x="180.6" y="158.1">10V</text>
<text x="180.6" y="159.6">X7R</text>
<text x="188.9" y="161.3">P</text>
<text x="214.6" y="156.6">1608</text>
<text x="214.6" y="158.1">1/10W</text>
<text x="214.6" y="159.6">70°C Max 2A</text>
<text x="231.4" y="156.6">1608</text>
<text x="231.4" y="158.1">50V</text>
<text x="231.4" y="159.6">X7R</text>
<text x="214.6" y="166.8">1608</text>
<text x="214.6" y="165.2">21-3603</text>
<text x="214.6" y="163.7">360kΩ 1%</text>
<text x="214.6" y="162.2">R124</text>
<text x="211.7" y="174">P</text>
<text x="214.6" y="168.3">1/10W</text>
<text x="214.6" y="169.8">100ppm/°C</text>
<text x="61.1" y="176.4">AVDDAVDD</text>
<text x="78.9" y="176.4">AVDD</text>
<text x="31.8" y="185.6">21-0000</text>
<text x="31.8" y="184">0Ω &lt;20mΩ</text>
<text x="31.8" y="182.5">R138</text>
<text x="47" y="185.6">21-0000</text>
<text x="47" y="184">0Ω &lt;20mΩ</text>
<text x="47" y="182.5">R107</text>
<text x="69.9" y="185.6">21-0000</text>
<text x="69.9" y="184">0Ω &lt;20mΩ</text>
<text x="69.9" y="182.5">R105</text>
<text x="82.6" y="185.6">21-0000</text>
<text x="82.6" y="184">0Ω &lt;20mΩ</text>
<text x="82.6" y="182.5">R108</text>
<text x="105.4" y="185.6">21-0000</text>
<text x="105.4" y="184">0Ω &lt;20mΩ</text>
<text x="105.4" y="182.5">R122</text>
<text x="125.7" y="185.6">21-0000</text>
<text x="125.7" y="184">0Ω &lt;20mΩ</text>
<text x="125.7" y="182.5">R123</text>
<text x="23.8" y="191.8">A</text>
<text x="28.9" y="191.8">A</text>
<text x="31.8" y="187.1">1608</text>
<text x="31.8" y="188.6">1/10W</text>
<text x="31.8" y="190.1">70°C Max 2A</text>
<text x="44.1" y="191.8">A</text>
<text x="47" y="187.1">1608</text>
<text x="47" y="188.6">1/10W</text>
<text x="47" y="190.1">70°C Max 2A</text>
<text x="69.9" y="187.1">1608</text>
<text x="69.9" y="188.6">1/10W</text>
<text x="69.9" y="190.1">70°C Max 2A</text>
<text x="82.6" y="187.1">1608</text>
<text x="82.6" y="188.6">1/10W</text>
<text x="82.6" y="190.1">70°C Max 2A</text>
<text x="94.9" y="191.8">P</text>
<text x="102.5" y="191.8">D</text>
<text x="105.4" y="187.1">1608</text>
<text x="105.4" y="188.6">1/10W</text>
<text x="105.4" y="190.1">70°C Max 2A</text>
<text x="117.7" y="191.8">D</text>
<text x="122.9" y="191.8">A</text>
<text x="125.7" y="187.1">1608</text>
<text x="125.7" y="188.6">1/10W</text>
<text x="125.7" y="190.1">70°C Max 2A</text>
</g>
</svg>
